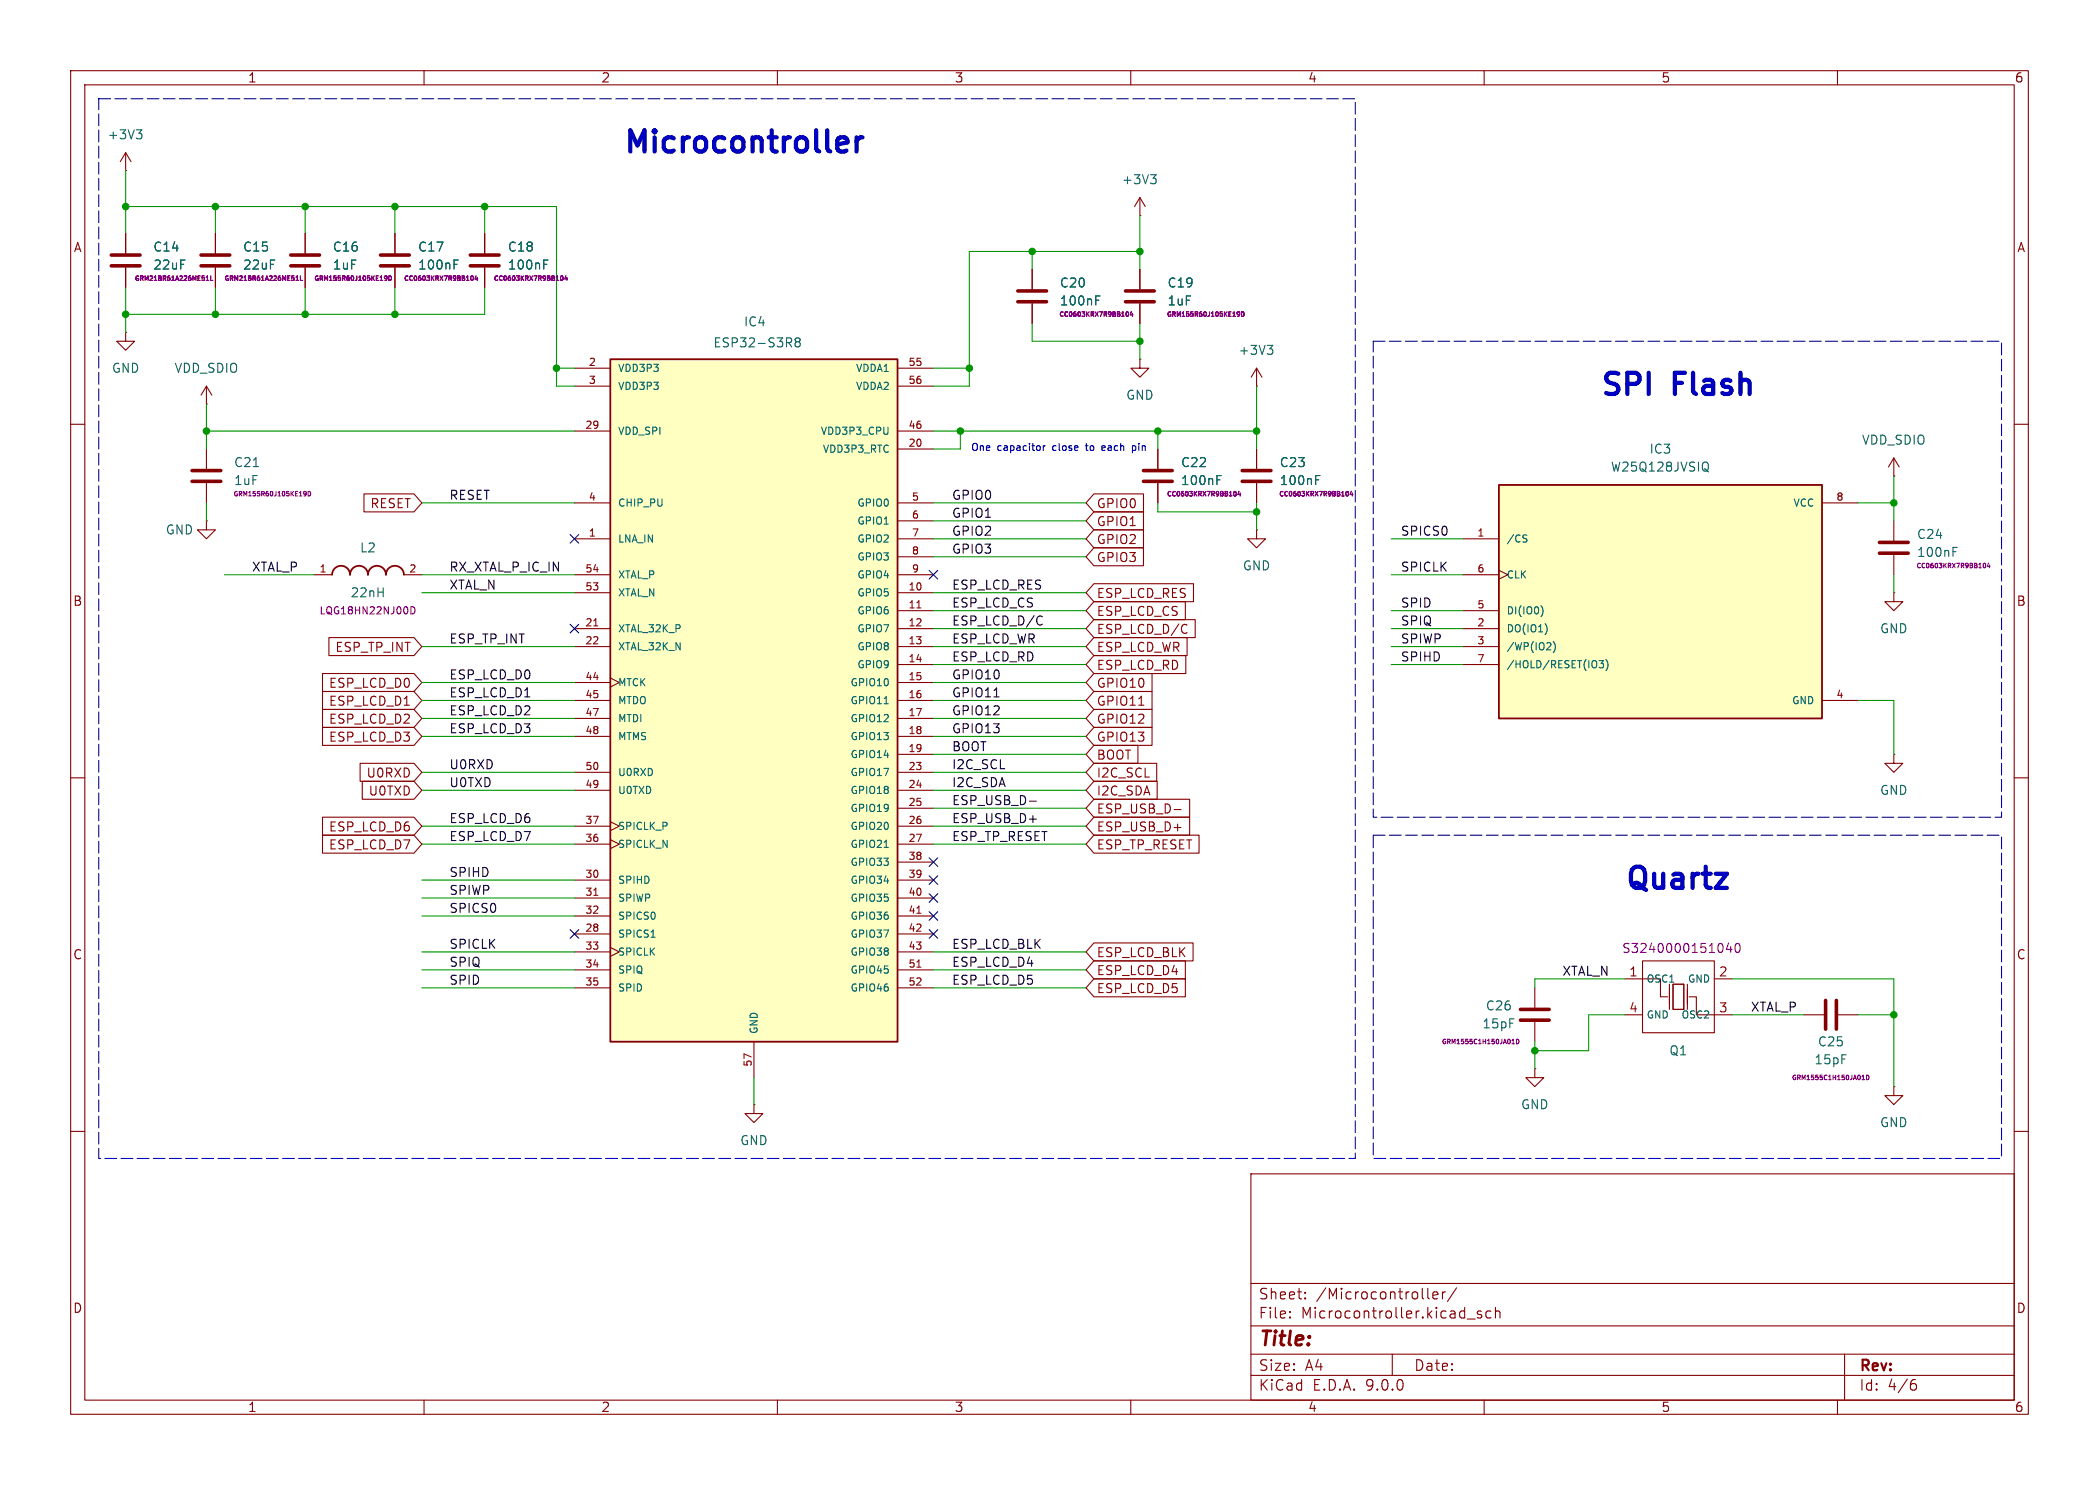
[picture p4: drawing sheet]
<svg xmlns="http://www.w3.org/2000/svg" width="297mm" height="210mm" viewBox="0 0 297 210" stroke-linecap="round" stroke-linejoin="round" font-family="sans-serif">
<g fill="none" stroke="#840000" stroke-width=".15">
<path d="M10 10h277v190h-277zM12 12h273v186h-273zM60 10v2M110 10v2M160 10v2M210 10v2M260 10v2M30.5 33v2.8M30.5 37.8v2.8M43.2 33v2.8M43.2 37.8v2.8M55.9 33v2.8"/>
<path d="M55.9 37.8v2.8M68.6 33v2.8M68.6 37.8v2.8M29.2 57.2h.1M29.2 54.6l-.8 1.3M29.2 54.6l.8 1.3M29.2 54.6v2.6M161.3 50.8v1.3h1.3l-1.3 1.2-1.3-1.2h1.3M161.3 50.8h.1M10 60h2M29.2 73.7v1.2h1.3l-1.3 1.3-1.3-1.3h1.3M29.2 73.7h.1"/>
<path d="M29.2 63.5v2.8M29.2 68.3v2.8M268 67.3h.1M268 64.8v2.5M268 73.7v2.8M268 78.5v2.8M268 64.8l-.8 1.2M268 64.8l.7 1.2M285 60h2M44.4 81.3h2.6M57.1 81.3h2.6M268 83.8v1.3h1.2l-1.2 1.3-1.3-1.3h1.3"/>
<path d="M268 83.8h.1M10 110h2M268 106.7v1.3h1.2l-1.2 1.2-1.3-1.2h1.3M268 106.7h.1M285 110h2M217.2 139.7v2.8M106.7 156.2v1.3h1.2l-1.2 1.3-1.3-1.3h1.3M106.7 156.2h.1M217.2 151.1v1.3h1.2l-1.2 1.3-1.3-1.3h1.3M217.2 151.1h.1M217.2 144.5v2.8M255.3 143.5h2.8"/>
<path d="M260.1 143.5h2.8M268 153.7v1.2h1.2l-1.2 1.3-1.3-1.3h1.3M268 153.7h.1M10 160h2M177 166h108v32h-108zM285 160h2M60 198v2M110 198v2M160 198v2M177 194.5h108M177 191.5h108M177 187.5h108"/>
<path d="M177 181.5h108M182.5 186.3h.1l-.1 .1M182.5 186.3v.1M182.5 185.5v.1M182.5 185.5h.1l-.1 .1M184.7 183.6v.1M184.7 183.6h-.1l.1 .1M184.7 182.8v.1M184.7 182.8h-.1l.1 .1M197 191.5v3M202 182.2v1.3l.2 .2M202.7 183.2l.8-.1-.1-.3-.4-.1-.3 .2 .1 .7 .2 .1 .4-.1"/>
<path d="M204.1 182.7v1M204.5 182.7l-.3 .1-.1 .2M206.1 182.1l-1.3 2M207.6 186.5h1.1M209.6 185.5l-.4-.1-.2 .2 .1 .2 .5 .2 .1 .1-.1 .2-.1 .1-.5-.1M210 198v2M211 185.5l-.5-.1-.3 .3v.4l.2 .2 .1 .1 .5-.1M211.6 185.5a.37 .37 0 0 1 .6 .1v.8M211.6 184.9v1.5M260 198v2M261 191.5v6.5M270.6 195.7h.4l.2 .3-.1 .5-.2 .1h-.3"/>
<path d="M271 195.1l-.4 .1"/>
</g>
<g fill="none" stroke="#840000" stroke-width=".51">
<path d="M28.4 36.1h4.1M28.4 37.6h4.1M41.1 36.1h4.1M41.1 37.6h4.1M53.8 36.1h4.1M53.8 37.6h4.1M66.5 36.1h4.1M66.5 37.6h4.1M27.2 66.5h4M27.2 68.1h4M265.9 78.2h4.1M265.9 76.7h4.1"/>
<path d="M215.1 142.7h4.1M215.1 144.3h4.1M258.3 141.5v4M259.8 141.5v4"/>
</g>
<path d="M64.2 37.4h.5M64.2 36.8h.7M76.9 37.4h.5M76.9 36.8h.7M35.9 66h.7M276.3 78h.5M276.3 77.4h.6" fill="none" stroke="#006464" stroke-width=".15"/>
<g fill="none" stroke="#840084" stroke-width=".15">
<path d="M41.9 39.7h.3M42.5 39v.7h.3M54.5 39.1l.1-.1 .2 .1-.1 .4-.2 .2M54.8 39.3l-.2 .1h-.1M55 39a.32 .32 0 0 1 .4 .3 .32 .32 0 0 1-.4 .4zM66.6 39.1l.2-.1a.31 .31 0 0 1 .2 .3 .31 .31 0 0 1-.3 .3l-.1-.1M67.4 39l-.2 .4h.4M67.5 39.2v.5M79.3 39.1l.2-.1a.31 .31 0 0 1 .2 .3 .31 .31 0 0 1-.3 .3l-.1-.1M80.1 39l-.2 .4h.4M80.2 39.2v.5M43 69.5h.2l.1 .1v.4l-.3 .1"/>
<path d="M43.3 69.8l-.1 .1h-.2M43.6 69.5a.32 .32 0 0 1 .4 .3 .32 .32 0 0 1-.4 .3zM280.6 79.8l.2-.1a.31 .31 0 0 1 .2 .3 .31 .31 0 0 1-.3 .3l-.1-.1M281.4 79.6l-.2 .5h.4M281.5 79.9v.4M58.1 85.8a.51 .51 0 0 1 .6 .5 .51 .51 0 0 1-.6 .5zM213.9 147.6h.4M214.1 147.1v-.1v.6M214.6 147a.32 .32 0 0 1 .3 .3 .32 .32 0 0 1-.3 .3zM263.5 152.7h.3M263.6 152.1v.6M264.1 152.1a.32 .32 0 0 1 .4 .3 .32 .32 0 0 1-.4 .3z"/>
</g>
<path d="M47 81.3a1.27 1.27 0 0 1 1.3-1.3 1.27 1.27 0 0 1 1.2 1.3 1.27 1.27 0 0 1 1.3-1.3 1.27 1.27 0 0 1 1.3 1.3 1.27 1.27 0 0 1 1.2-1.3 1.27 1.27 0 0 1 1.3 1.3 1.27 1.27 0 0 1 1.3-1.3 1.27 1.27 0 0 1 1.2 1.3" fill="none" stroke="#840000" stroke-width=".25"/>
<path d="M212.1 68.6h45.7v33h-45.7z" fill="#ffffc2"/>
<path d="M212.1 68.6h45.7v33h-45.7z" fill="none" stroke="#840000" stroke-width=".25"/>
<g fill="none" stroke="#840000" stroke-width=".15">
<path d="M17.8 24.1h.1M17.8 21.6v2.5M17.8 33v2.8M17.8 37.8v2.8M17.8 21.6l-.8 1.3M17.8 21.6l.7 1.3M146 38.1v2.8M161.3 30.5h.1M161.3 27.9l-.8 1.3M161.3 27.9l.8 1.3M161.3 27.9v2.6M17.8 47v1.3h1.2l-1.2 1.2-1.3-1.2h1.3"/>
<path d="M17.8 47h.1M146 42.9v2.8M177.8 54.6h.1M177.8 52.1l-.8 1.2M177.8 52.1l.8 1.2M177.8 52.1v2.5M177.8 74.9v1.3h1.3l-1.3 1.3-1.3-1.3h1.3M177.8 74.9h.1M177.8 63.5v2.8M177.8 68.3v2.8M207 76.2h5.1M257.8 71.1h5.1"/>
<path d="M207 81.3h5.1M207 86.4h5.1M207 88.9h5.1M207 91.4h5.1M207 94h5.1M212.1 80.6l1.3 .7-1.3 .6M257.8 99.1h5.1M229.9 138.4h5v2.6h1.1M232.4 135.9h10.2v10.2h-10.2zM236.2 139.2v3.5M236.7 139.2h1.6v3.5h-1.6zM238.8 139.2v3.5"/>
<path d="M242.6 138.4h2.5M229.9 143.5h2.5M239 141h1v2.5h5.1"/>
</g>
<g fill="none" stroke="#006464" stroke-width=".15">
<path d="M19.3 18.4h.8l-.4 .4M19.8 18.8l.3 .3v.3l-.3 .2M162.8 24.7h.8l-.4 .5M163.3 25.2l.3 .2v.3l-.3 .3M155.1 42.5h.4M155.1 41.9h.6M179.3 48.8h.8l-.4 .5M179.9 49.3l.2 .3v.3l-.2 .2M186.2 67.9h.4M186.2 67.3h.6M215.7 75.6l.4 .1M215.9 76.2l.2 .2-.2 .3"/>
<path d="M241.4 66.4l.4 .3M241.4 65.3l.1 .1a.81 .81 0 0 1-.1 1.2M218.1 85.7a1.19 1.19 0 0 1 0 1.5M218.8 88.5l.1 .4-.1 .6M218.8 91.9h.6M219.4 91v.3M219.8 90.7a1.17 1.17 0 0 1 0 1.6M226.3 93.4h.6l-.3 .4 .2 .1v.4l-.1 .1-.4-.1M227.2 93.3a1.17 1.17 0 0 1 0 1.5"/>
</g>
<path d="M15.7 36.1h4.1M15.7 37.6h4.1M144 42.7h4.1M144 41.1h4.1M175.8 68.1h4M175.8 66.5h4" fill="none" stroke="#840000" stroke-width=".51"/>
<g fill="none" stroke="#840084" stroke-width=".15">
<path d="M29.2 39.7h.3M29.8 39v.7h.3M159.4 44.2h.1M159.4 44.1h.2M159.4 44.1v.1M159.6 44.1v.1M159.6 44.2a.3 .3 0 0 1 .1 .3 .3 .3 0 0 1-.3 .2v-.1M160.1 44.1l-.2 .4h.4M160.2 44.3v.4M190.5 69.6l.1-.1a.31 .31 0 0 1 .2 .3 .31 .31 0 0 1-.3 .3v-.1M191.2 69.5l-.2 .4h.4M191.3 69.7v.4"/>
<path d="M244.6 133.4l-.3 .9h.8M244.9 133.8v.9M245.6 133.5l.2-.1a.69 .69 0 0 1 .3 1.2l-.2 .1a.69 .69 0 0 1-.3-1.2z"/>
</g>
<path d="M86.4 50.8h40.6v96.5h-40.6z" fill="#ffffc2"/>
<path d="M86.4 50.8h40.6v96.5h-40.6z" fill="none" stroke="#840000" stroke-width=".25"/>
<g fill="none" stroke="#840000" stroke-width=".15">
<path d="M17.8 33v2.8M17.8 37.8v2.8M30.5 33v2.8M30.5 37.8v2.8M43.2 33v2.8M43.2 37.8v2.8M55.9 33v2.8M55.9 37.8v2.8M68.6 33v2.8M68.6 37.8v2.8M146 38.1v2.8M161.3 38.1v2.8"/>
<path d="M81.3 52.1h5.1M81.3 54.6h5.1M127 52.1h5.1M127 54.6h5.1M146 42.9v2.8M161.3 42.9v2.8M51.5 69.8h7.1l1.1 1.3-1.1 1.3h-7.1zM81.3 61h5.1M81.3 71.1h5.1M81.3 76.2h5.1M127 61h5.1M127 71.1h5.1"/>
<path d="M127 76.2h5.1M127 63.5h5.1M127 73.7h5.1M127 78.7h5.1M154.8 72.4h7v2.5h-7l-1.1-1.2zM154.8 69.8h7v2.6h-7l-1.1-1.3zM154.8 74.9h7v2.6h-7l-1.1-1.3zM154.8 77.5h7v2.5h-7l-1.1-1.3zM163.8 63.5v2.8M163.8 68.3v2.8M177.8 63.5v2.8M177.8 68.3v2.8"/>
<path d="M45.6 97.8h13l1.1 1.3-1.1 1.2h-13zM45.6 95.2h13l1.1 1.3-1.1 1.3h-13zM46.5 90.2h12.1l1.1 1.2-1.1 1.3h-12.1zM81.3 81.3h5.1M81.3 83.8h5.1M81.3 88.9h5.1M81.3 91.4h5.1M81.3 96.5h5.1M81.3 99.1h5.1M86.4 95.9l1.2 .6-1.2 .7M127 81.3h5.1M127 83.8h5.1"/>
<path d="M127 88.9h5.1M127 91.4h5.1M127 96.5h5.1M127 99.1h5.1M127 86.4h5.1M127 94h5.1M154.8 97.8h8.2v2.5h-8.2l-1.1-1.2zM154.8 85.1h12.9v2.5h-12.9l-1.1-1.2zM154.8 82.5h14.1v2.6h-14.1l-1.1-1.3zM154.8 87.6h14.3v2.6h-14.3l-1.1-1.3zM154.8 95.2h8.2v2.6h-8.2l-1.1-1.3zM154.8 90.2h13.2v2.5h-13.2l-1.1-1.3z"/>
<path d="M154.8 92.7h13v2.6h-13l-1.1-1.3zM161.1 99.7h.8M167.7 88.3l.3 .1M168 89.4l-.3 .2M45.6 102.9h13l1.1 1.2-1.1 1.3h-13zM45.6 115.6h13l1.1 1.2-1.1 1.3h-13zM45.6 118.1h13l1.1 1.3-1.1 1.3h-13zM45.6 100.3h13l1.1 1.3-1.1 1.3h-13zM51 107.9h7.6l1.1 1.3-1.1 1.3h-7.6zM51.3 110.5h7.3l1.1 1.3-1.1 1.2h-7.3zM81.3 101.6h5.1M81.3 104.1h5.1"/>
<path d="M81.3 109.2h5.1M81.3 111.8h5.1M81.3 116.8h5.1M81.3 119.4h5.1M86.4 116.2l1.2 .6-1.2 .7M86.4 118.7l1.2 .7-1.2 .6M127 101.6h5.1M127 104.1h5.1M127 109.2h5.1M127 111.8h5.1M127 116.8h5.1M127 119.4h5.1"/>
<path d="M127 106.7h5.1M127 114.3h5.1M154.8 102.9h8.2v2.5h-8.2l-1.1-1.3zM154.8 105.4h6.2v2.6h-6.2l-1.1-1.3zM154.8 100.3h8.2v2.6h-8.2l-1.1-1.3zM154.8 113h13.5v2.6h-13.5l-1.1-1.3zM154.8 110.5h8.9v2.5h-8.9l-1.1-1.2zM154.8 115.6h13.5v2.5h-13.5l-1.1-1.3zM154.8 107.9h8.9v2.6h-8.9l-1.1-1.3zM154.8 118.1h14.9v2.6h-14.9l-1.1-1.3zM166.1 114.5h1M166.1 117h1"/>
<path d="M81.3 124.5h5.1M81.3 127h5.1M81.3 129.5h5.1M81.3 132.1h5.1M81.3 134.6h5.1M81.3 137.2h5.1M81.3 139.7h5.1M86.4 134l1.2 .6-1.2 .7M127 124.5h5.1M127 127h5.1M127 129.5h5.1M127 132.1h5.1"/>
<path d="M127 134.6h5.1M127 137.2h5.1M127 139.7h5.1M127 121.9h5.1M154.8 135.9h12.9v2.5h-12.9l-1.1-1.2zM154.8 133.3h14v2.6h-14l-1.1-1.3zM154.8 138.4h12.9v2.6h-12.9l-1.1-1.3zM106.7 147.3v5.1"/>
</g>
<path d="M84 88.5h.6M129.7 86h.6M84 126.6h.6M129.7 129.2h.6M129.7 136.8h.6" fill="none" stroke="#a90000" stroke-width=".15"/>
<g fill="none" stroke="#006464" stroke-width=".15">
<path d="M64.2 37.4h.5M64.2 36.8h.7M76.9 37.4h.5M76.9 36.8h.7M111.6 48.5l.4 .6M111.9 47.8l.1 .2-.1 .4M112.7 48.3l-.2-.2 .2-.3h.3l.2 .2-.2 .3M112.7 48.3l-.2 .3 .1 .3 .1 .2 .4-.1 .1-.2v-.2l-.2-.3M112.7 48.3h.3M155.1 42.5h.4M155.1 41.9h.6M172.2 67.9h.4"/>
<path d="M172.2 67.3h.6M186.2 67.9h.4M186.2 67.3h.6M125.1 99.5h.6M125.1 119.8h.6M92.1 132.5h.6"/>
</g>
<path d="M159.3 41.1h4M159.3 42.7h4M161.8 68.1h4.1M161.8 66.5h4.1" fill="none" stroke="#840000" stroke-width=".51"/>
<g fill="none" stroke="#840084" stroke-width=".15">
<path d="M29.2 39.7h.3M29.8 39v.7h.3M41.9 39.7h.3M42.5 39v.7h.3M54.5 39.1l.1-.1 .2 .1-.1 .4-.2 .2M54.8 39.3l-.2 .1h-.1M55 39a.32 .32 0 0 1 .4 .3 .32 .32 0 0 1-.4 .4zM66.6 39.1l.2-.1a.31 .31 0 0 1 .2 .3 .31 .31 0 0 1-.3 .3l-.1-.1M67.4 39l-.2 .4h.4M67.5 39.2v.5M79.3 39.1l.2-.1a.31 .31 0 0 1 .2 .3 .31 .31 0 0 1-.3 .3l-.1-.1M80.1 39l-.2 .4h.4"/>
<path d="M80.2 39.2v.5M159.4 44.2h.1M159.4 44.1h.2M159.4 44.1v.1M159.6 44.1v.1M159.6 44.2a.3 .3 0 0 1 .1 .3 .3 .3 0 0 1-.3 .2v-.1M160.1 44.1l-.2 .4h.4M160.2 44.3v.4M175.1 44.1h.2l.1 .1v.4l-.3 .1M175.4 44.4l-.1 .1h-.2M175.7 44.1a.32 .32 0 0 1 .3 .3 .32 .32 0 0 1-.3 .3zM174.6 69.6l.1-.1a.31 .31 0 0 1 .2 .3 .31 .31 0 0 1-.2 .3l-.1-.1"/>
<path d="M175.3 69.5l-.1 .4h.4M175.5 69.7v.4M190.5 69.6l.1-.1a.31 .31 0 0 1 .2 .3 .31 .31 0 0 1-.3 .3v-.1M191.2 69.5l-.2 .4h.4M191.3 69.7v.4"/>
</g>
<path d="M140.6 98.5h.8M147.2 87.1l.3 .1M147.5 88.3l-.3 .1M145.7 115.8h.9M145.7 113.3h.9" fill="none" stroke="#0f0f0f" stroke-width=".15"/>
<g fill="none" stroke="#009600" stroke-width=".15">
<path d="M17.8 24.1v8.9M17.8 29.2h60.9v25.4h2.6M30.5 29.2v3.8M43.2 29.2v3.8M55.9 29.2v3.8M68.6 29.2v3.8M146 35.6v2.5M161.3 35.6h-24.1v19h-5.1M161.3 30.5v7.6M17.8 40.6v6.4M29.2 57.2v6.3M30.5 40.6v3.9"/>
<path d="M43.2 40.6v3.9M55.9 40.6v3.9M68.6 40.6v3.9h-50.8M78.7 52.1h2.6M132.1 52.1h5.1M146 45.7v2.6h15.3M161.3 45.7v5.1M177.8 54.6v8.9M29.2 71.1v2.6M29.2 61h52.1M59.7 71.1h21.6M132.1 76.2h21.6"/>
<path d="M132.1 71.1h21.6M132.1 78.7h21.6M132.1 61h45.7M132.1 73.7h21.6M135.9 61v2.5h-3.8M163.8 71.1v1.3h14M163.8 61v2.5M177.8 71.1v3.8M196.8 76.2h10.2M262.9 71.1h5.1M268 67.3v6.4M31.7 81.3h12.7"/>
<path d="M59.7 81.3h21.6M59.7 99.1h21.6M59.7 96.5h21.6M59.7 91.4h21.6M59.7 83.8h21.6M132.1 86.4h21.6M132.1 88.9h21.6M132.1 94h21.6M132.1 99.1h21.6M132.1 96.5h21.6M132.1 91.4h21.6M132.1 83.8h21.6"/>
<path d="M196.8 86.4h10.2M196.8 88.9h10.2M196.8 94h10.2M196.8 81.3h10.2M196.8 91.4h10.2M262.9 99.1h5.1v7.6M268 81.3v2.5M59.7 101.6h21.6M59.7 104.1h21.6M59.7 111.8h21.6M59.7 109.2h21.6M59.7 119.4h21.6"/>
<path d="M59.7 116.8h21.6M132.1 101.6h21.6M132.1 104.1h21.6M132.1 111.8h21.6M132.1 109.2h21.6M132.1 119.4h21.6M132.1 116.8h21.6M132.1 114.3h21.6M132.1 106.7h21.6M59.7 129.5h21.6M59.7 137.2h21.6M59.7 139.7h21.6"/>
<path d="M59.7 124.5h21.6M59.7 127h21.6M59.7 134.6h21.6M132.1 137.2h21.6M132.1 139.7h21.6M132.1 134.6h21.6M229.9 138.4h-12.7v1.3M245.1 138.4h22.9v15.3M106.7 152.4v3.8M217.2 147.3v3.8M229.9 143.5h-5.1v5.1h-7.6M245.1 143.5h10.2"/>
<path d="M262.9 143.5h5.1"/>
</g>
<g fill="none" stroke="#000084" stroke-width=".15">
<path d="M80.7 75.6l1.2 1.2M81.9 75.6l-1.2 1.2M80.7 88.3l1.2 1.2M81.9 88.3l-1.2 1.2M131.5 80.7l1.2 1.2M132.7 80.7l-1.2 1.2M80.7 131.5l1.2 1.2M81.9 131.5l-1.2 1.2M131.5 131.5l1.2 1.2M131.5 121.3l1.2 1.2M131.5 128.9l1.2 1.2M131.5 126.4l1.2 1.2"/>
<path d="M131.5 123.9l1.2 1.2M132.7 131.5l-1.2 1.2M132.7 121.3l-1.2 1.2M132.7 128.9l-1.2 1.2M132.7 126.4l-1.2 1.2M132.7 123.9l-1.2 1.2"/>
</g>
<path d="M147.6 63v.7M147.9 63l-.3 .2M153.6 63h.4M156.2 63h-.1l-.2 .2 .1 .5h.2M156.4 63.3l-.5 .1M160.2 63.1l.3-.1 .2 .2-.1 .5h-.4M160.2 63v1" fill="none" stroke="#0000c2" stroke-width=".15"/>
<path d="M119.5 19.4l.3 .2 .1 .5-1.4 .3M121.2 19.4v2M122.1 19.4a.77 .77 0 0 0-.9 .6M119.8 21.3l-.3 .1M242.8 123.6h1.5l-1.5 2h1.5" fill="none" stroke="#0000c2" stroke-width=".6"/>
<path d="M14 14h177.8v149.8h-177.8zM194.3 48.3h88.9v67.3h-88.9zM194.3 118.1h88.9v45.7h-88.9z" fill="none" stroke="#0000c2" stroke-width=".15" stroke-dasharray="1.7 .6"/>
<g fill="#009600" stroke="#009600" stroke-width=".15">
<circle cx="217.2" cy="148.6" r=".46"/>
<circle cx="268" cy="143.5" r=".46"/>
<circle cx="163.8" cy="61" r=".46"/>
<circle cx="137.2" cy="52.1" r=".46"/>
<circle cx="177.8" cy="61" r=".46"/>
<circle cx="177.8" cy="72.4" r=".46"/>
<circle cx="268" cy="71.1" r=".46"/>
<circle cx="17.8" cy="44.5" r=".46"/>
<circle cx="29.2" cy="61" r=".46"/>
<circle cx="30.5" cy="29.2" r=".46"/>
<circle cx="17.8" cy="29.2" r=".46"/>
<circle cx="30.5" cy="44.5" r=".46"/>
<circle cx="43.2" cy="29.2" r=".46"/>
<circle cx="55.9" cy="29.2" r=".46"/>
<circle cx="43.2" cy="44.5" r=".46"/>
<circle cx="78.7" cy="52.1" r=".46"/>
<circle cx="68.6" cy="29.2" r=".46"/>
<circle cx="135.9" cy="61" r=".46"/>
<circle cx="161.3" cy="35.6" r=".46"/>
<circle cx="146" cy="35.6" r=".46"/>
<circle cx="161.3" cy="48.3" r=".46"/>
<circle cx="55.9" cy="44.5" r=".46"/>
</g>
<g font-size="4.2" fill="#0000c2">
<text x="87.9" y="22.5">Microcontroller</text>
<text x="226.1" y="56.8">SPI</text>
<text x="236.9" y="56.8">Flash</text>
<text x="229.6" y="126.6">Quartz</text>
</g>
<text font-size="2.8" fill="#840000" x="178" y="190.9">Title:</text>
<g font-size="2.1" fill="#840000">
<text x="178" y="184">Sheet:</text>
<text x="186.2" y="184">/Microcontroller/</text>
<text x="178" y="186.7">File:</text>
<text x="184.1" y="186.7">Microcontroller.kicad_sch</text>
<text x="178" y="196.9">KiCad</text>
<text x="178" y="194.1">Size:</text>
<text x="184.7" y="194.1">A4</text>
<text x="185.7" y="196.9">E.D.A.</text>
<text x="193.3" y="196.9">9.0.0</text>
<text x="200" y="194.1">Date:</text>
<text x="263" y="194.3">Rev:</text>
<text x="263" y="196.9">Id:</text>
<text x="267.1" y="196.9">4/6</text>
</g>
<g font-size="1.8" fill="#840000">
<text x="35" y="11.9">1</text>
<text x="85" y="11.9">2</text>
<text x="135" y="11.9">3</text>
<text x="185" y="11.9">4</text>
<text x="235" y="11.9">5</text>
<text x="285" y="11.9">6</text>
<text x="10.3" y="35.9">A</text>
<text x="285.3" y="35.9">A</text>
<text x="52.3" y="72.1">RESET</text>
<text x="155.1" y="74.6">GPIO1</text>
<text x="155.1" y="72.1">GPIO0</text>
<text x="155.1" y="77.2">GPIO2</text>
<text x="155.1" y="79.7">GPIO3</text>
<text x="10.3" y="85.9">B</text>
<text x="155.1" y="87.3">ESP_LCD_CS</text>
<text x="155.1" y="84.8">ESP_LCD_RES</text>
<text x="155.1" y="89.9">ESP_LCD_D/C</text>
<text x="285.3" y="85.9">B</text>
<text x="47.4" y="92.4">ESP_TP_INT</text>
<text x="155.1" y="92.4">ESP_LCD_WR</text>
<text x="155.1" y="94.9">ESP_LCD_RD</text>
<text x="46.4" y="100">ESP_LCD_D1</text>
<text x="46.4" y="97.5">ESP_LCD_D0</text>
<text x="155.1" y="100">GPIO11</text>
<text x="155.1" y="97.5">GPIO10</text>
<text x="46.4" y="105.1">ESP_LCD_D3</text>
<text x="46.4" y="102.6">ESP_LCD_D2</text>
<text x="155.1" y="105.1">GPIO13</text>
<text x="155.1" y="107.6">BOOT</text>
<text x="155.1" y="102.6">GPIO12</text>
<text x="51.8" y="110.2">U0RXD</text>
<text x="52.1" y="112.7">U0TXD</text>
<text x="155.1" y="112.7">I2C_SDA</text>
<text x="155.1" y="110.2">I2C_SCL</text>
<text x="46.4" y="117.8">ESP_LCD_D6</text>
<text x="155.1" y="115.3">ESP_USB_D-</text>
<text x="155.1" y="117.8">ESP_USB_D+</text>
<text x="46.4" y="120.3">ESP_LCD_D7</text>
<text x="155.1" y="120.3">ESP_TP_RESET</text>
<text x="10.3" y="135.9">C</text>
<text x="155.1" y="135.6">ESP_LCD_BLK</text>
<text x="285.3" y="135.9">C</text>
<text x="155.1" y="138.1">ESP_LCD_D4</text>
<text x="155.1" y="140.7">ESP_LCD_D5</text>
<text x="10.3" y="185.9">D</text>
<text x="285.3" y="185.9">D</text>
<text x="35" y="199.9">1</text>
<text x="85" y="199.9">2</text>
<text x="135" y="199.9">3</text>
<text x="185" y="199.9">4</text>
<text x="235" y="199.9">5</text>
<text x="285" y="199.9">6</text>
</g>
<g font-size="1.8" fill="#006464">
<text x="15.1" y="19.9">+3V3</text>
<text x="158.6" y="26.3">+3V3</text>
<text x="21.6" y="35.8">C14</text>
<text x="34.3" y="35.8">C15</text>
<text x="47" y="35.8">C16</text>
<text x="59.1" y="35.8">C17</text>
<text x="71.8" y="35.8">C18</text>
<text x="21.6" y="38.3">22uF</text>
<text x="34.3" y="38.3">22uF</text>
<text x="47" y="38.3">1uF</text>
<text x="59.1" y="38.3">100nF</text>
<text x="71.8" y="38.3">100nF</text>
<text x="149.9" y="40.9">C20</text>
<text x="165.1" y="40.9">C19</text>
<text x="105.2" y="46.4">IC4</text>
<text x="149.9" y="43.4">100nF</text>
<text x="165.1" y="43.4">1uF</text>
<text x="15.7" y="52.9">GND</text>
<text x="24.6" y="52.9">VDD_SDIO</text>
<text x="100.8" y="49.3">ESP32-S3R8</text>
<text x="175.2" y="50.4">+3V3</text>
<text x="159.3" y="56.7">GND</text>
<text x="233.3" y="64.4">IC3</text>
<text x="263.4" y="63.1">VDD_SDIO</text>
<text x="33" y="68.8">1uF</text>
<text x="33" y="66.3">C21</text>
<text x="167" y="68.8">100nF</text>
<text x="167" y="66.3">C22</text>
<text x="181" y="68.8">100nF</text>
<text x="181" y="66.3">C23</text>
<text x="227.8" y="66.9">W25Q128JVSIQ</text>
<text x="23.4" y="75.8">GND</text>
<text x="271.2" y="76.4">C24</text>
<text x="50.8" y="78.3">L2</text>
<text x="175.8" y="80.9">GND</text>
<text x="271.2" y="79">100nF</text>
<text x="49.5" y="84.7">22nH</text>
<text x="265.9" y="89.8">GND</text>
<text x="265.9" y="112.6">GND</text>
<text x="210.1" y="143.1">C26</text>
<text x="209.7" y="145.6">15pF</text>
<text x="236.1" y="149.5">Q1</text>
<text x="257.1" y="148.2">C25</text>
<text x="256.7" y="150.7">15pF</text>
<text x="215.1" y="157.1">GND</text>
<text x="265.9" y="159.6">GND</text>
<text x="104.6" y="162.2">GND</text>
</g>
<g font-size="1.8" fill="#0f0f0f">
<text x="63.5" y="70.8">RESET</text>
<text x="134.6" y="70.8">GPIO0</text>
<text x="134.6" y="75.9">GPIO2</text>
<text x="134.6" y="73.3">GPIO1</text>
<text x="198.1" y="75.9">SPICS0</text>
<text x="35.6" y="80.9">XTAL_P</text>
<text x="63.5" y="80.9">RX_XTAL_P_IC_IN</text>
<text x="63.5" y="83.5">XTAL_N</text>
<text x="134.6" y="78.4">GPIO3</text>
<text x="134.6" y="83.5">ESP_LCD_RES</text>
<text x="198.1" y="80.9">SPICLK</text>
<text x="134.6" y="88.6">ESP_LCD_D/C</text>
<text x="134.6" y="86">ESP_LCD_CS</text>
<text x="198.1" y="86">SPID</text>
<text x="198.1" y="88.6">SPIQ</text>
<text x="63.5" y="91.1">ESP_TP_INT</text>
<text x="134.6" y="93.6">ESP_LCD_RD</text>
<text x="134.6" y="91.1">ESP_LCD_WR</text>
<text x="198.1" y="93.6">SPIHD</text>
<text x="198.1" y="91.1">SPIWP</text>
<text x="63.5" y="101.3">ESP_LCD_D2</text>
<text x="63.5" y="98.7">ESP_LCD_D1</text>
<text x="63.5" y="96.2">ESP_LCD_D0</text>
<text x="134.6" y="101.3">GPIO12</text>
<text x="134.6" y="98.7">GPIO11</text>
<text x="134.6" y="96.2">GPIO10</text>
<text x="63.5" y="103.8">ESP_LCD_D3</text>
<text x="134.6" y="103.8">GPIO13</text>
<text x="134.6" y="106.3">BOOT</text>
<text x="63.5" y="111.4">U0TXD</text>
<text x="63.5" y="108.9">U0RXD</text>
<text x="134.6" y="111.4">I2C_SDA</text>
<text x="134.6" y="108.9">I2C_SCL</text>
<text x="134.6" y="114">ESP_USB_D-</text>
<text x="63.5" y="119">ESP_LCD_D7</text>
<text x="63.5" y="116.5">ESP_LCD_D6</text>
<text x="134.6" y="119">ESP_TP_RESET</text>
<text x="134.6" y="116.5">ESP_USB_D+</text>
<text x="63.5" y="124.1">SPIHD</text>
<text x="63.5" y="126.7">SPIWP</text>
<text x="63.5" y="129.2">SPICS0</text>
<text x="63.5" y="134.3">SPICLK</text>
<text x="63.5" y="136.8">SPIQ</text>
<text x="134.6" y="136.8">ESP_LCD_D4</text>
<text x="134.6" y="134.3">ESP_LCD_BLK</text>
<text x="63.5" y="139.4">SPID</text>
<text x="134.6" y="139.4">ESP_LCD_D5</text>
<text x="221" y="138.1">XTAL_N</text>
<text x="247.6" y="143.2">XTAL_P</text>
</g>
<text font-size="1.8" fill="#840084" x="229.4" y="135">S3240000151040</text>
<g font-size="1.8" fill="#a90000">
<text x="230.4" y="143.3">4</text>
<text x="230.4" y="138.2">1</text>
<text x="243.1" y="143.3">3</text>
<text x="243.1" y="138.2">2</text>
</g>
<g font-size="1.4" fill="#a90000">
<text x="83.2" y="51.8">2</text>
<text x="128.4" y="51.8">55</text>
<text x="83.2" y="54.4">3</text>
<text x="128.4" y="54.4">56</text>
<text x="82.7" y="60.7">29</text>
<text x="128.4" y="60.7">46</text>
<text x="128.4" y="63.2">20</text>
<text x="83.2" y="70.9">4</text>
<text x="128.9" y="70.9">5</text>
<text x="259.7" y="70.9">8</text>
<text x="83.2" y="75.9">1</text>
<text x="128.9" y="73.4">6</text>
<text x="128.9" y="75.9">7</text>
<text x="208.9" y="75.9">1</text>
<text x="45.1" y="81">1</text>
<text x="57.8" y="81">2</text>
<text x="82.7" y="81">54</text>
<text x="82.7" y="83.6">53</text>
<text x="128.4" y="83.6">10</text>
<text x="128.9" y="78.5">8</text>
<text x="128.9" y="81">9</text>
<text x="208.9" y="81">6</text>
<text x="82.7" y="88.6">21</text>
<text x="128.4" y="86.1">11</text>
<text x="128.4" y="88.6">12</text>
<text x="208.9" y="86.1">5</text>
<text x="208.9" y="88.6">2</text>
<text x="82.7" y="91.2">22</text>
<text x="128.4" y="91.2">13</text>
<text x="128.4" y="93.7">14</text>
<text x="208.9" y="91.2">3</text>
<text x="208.9" y="93.7">7</text>
<text x="82.7" y="96.3">44</text>
<text x="82.7" y="98.8">45</text>
<text x="82.7" y="101.3">47</text>
<text x="128.4" y="96.3">15</text>
<text x="128.4" y="98.8">16</text>
<text x="128.4" y="101.3">17</text>
<text x="259.7" y="98.8">4</text>
<text x="82.7" y="103.9">48</text>
<text x="128.4" y="103.9">18</text>
<text x="128.4" y="106.4">19</text>
<text x="82.7" y="109">50</text>
<text x="82.7" y="111.5">49</text>
<text x="128.4" y="109">23</text>
<text x="128.4" y="111.5">24</text>
<text x="82.7" y="116.6">37</text>
<text x="82.7" y="119.1">36</text>
<text x="128.4" y="114">25</text>
<text x="128.4" y="116.6">26</text>
<text x="128.4" y="119.1">27</text>
<text x="82.7" y="124.2">30</text>
<text x="128.4" y="121.7">38</text>
<text x="128.4" y="124.2">39</text>
<text x="82.7" y="126.7">31</text>
<text x="82.7" y="129.3">32</text>
<text x="82.7" y="131.8">28</text>
<text x="128.4" y="126.7">40</text>
<text x="128.4" y="129.3">41</text>
<text x="128.4" y="131.8">42</text>
<text x="82.7" y="134.4">33</text>
<text x="82.7" y="136.9">34</text>
<text x="128.4" y="134.4">43</text>
<text x="128.4" y="136.9">51</text>
<text x="82.7" y="139.4">35</text>
<text x="128.4" y="139.4">52</text>
<text x="106.4" y="151" transform="rotate(-90 106.4 151)">57</text>
</g>
<g font-size="1.4" fill="#006464">
<text x="87.4" y="52.8">VDD3P3</text>
<text x="121" y="52.8">VDDA1</text>
<text x="87.4" y="55.3">VDD3P3</text>
<text x="121" y="55.3">VDDA2</text>
<text x="87.4" y="61.7">VDD_SPI</text>
<text x="116" y="61.7">VDD3P3_CPU</text>
<text x="116.3" y="64.2">VDD3P3_RTC</text>
<text x="87.4" y="71.9">CHIP_PU</text>
<text x="121.2" y="71.9">GPIO0</text>
<text x="253.6" y="71.9">VCC</text>
<text x="87.4" y="76.9">LNA_IN</text>
<text x="121.2" y="74.4">GPIO1</text>
<text x="121.2" y="76.9">GPIO2</text>
<text x="213.1" y="76.9">/CS</text>
<text x="87.4" y="82">XTAL_P</text>
<text x="121.2" y="79.5">GPIO3</text>
<text x="121.2" y="82">GPIO4</text>
<text x="213.1" y="82">CLK</text>
<text x="87.4" y="84.6">XTAL_N</text>
<text x="87.4" y="89.6">XTAL_32K_P</text>
<text x="121.2" y="84.6">GPIO5</text>
<text x="121.2" y="87.1">GPIO6</text>
<text x="121.2" y="89.6">GPIO7</text>
<text x="213.1" y="87.1">DI(IO0)</text>
<text x="213.1" y="89.6">DO(IO1)</text>
<text x="87.4" y="92.2">XTAL_32K_N</text>
<text x="121.2" y="92.2">GPIO8</text>
<text x="121.2" y="94.7">GPIO9</text>
<text x="213.1" y="92.2">/WP(IO2)</text>
<text x="213.1" y="94.7">/HOLD/RESET(IO3)</text>
<text x="87.4" y="97.3">MTCK</text>
<text x="87.4" y="99.8">MTDO</text>
<text x="120.2" y="97.3">GPIO10</text>
<text x="120.2" y="99.8">GPIO11</text>
<text x="253.4" y="99.8">GND</text>
<text x="87.4" y="102.3">MTDI</text>
<text x="87.4" y="104.9">MTMS</text>
<text x="120.2" y="102.3">GPIO12</text>
<text x="120.2" y="104.9">GPIO13</text>
<text x="120.2" y="107.4">GPIO14</text>
<text x="87.4" y="110">U0RXD</text>
<text x="87.4" y="112.5">U0TXD</text>
<text x="120.2" y="110">GPIO17</text>
<text x="120.2" y="112.5">GPIO18</text>
<text x="87.4" y="117.6">SPICLK_P</text>
<text x="120.2" y="115">GPIO19</text>
<text x="120.2" y="117.6">GPIO20</text>
<text x="87.4" y="120.1">SPICLK_N</text>
<text x="87.4" y="125.2">SPIHD</text>
<text x="120.2" y="120.1">GPIO21</text>
<text x="120.2" y="122.7">GPIO33</text>
<text x="120.2" y="125.2">GPIO34</text>
<text x="87.4" y="127.7">SPIWP</text>
<text x="87.4" y="130.3">SPICS0</text>
<text x="120.2" y="127.7">GPIO35</text>
<text x="120.2" y="130.3">GPIO36</text>
<text x="87.4" y="132.8">SPICS1</text>
<text x="87.4" y="135.4">SPICLK</text>
<text x="87.4" y="137.9">SPIQ</text>
<text x="120.2" y="132.8">GPIO37</text>
<text x="120.2" y="135.4">GPIO38</text>
<text x="120.2" y="137.9">GPIO45</text>
<text x="87.4" y="140.4">SPID</text>
<text x="120.2" y="140.4">GPIO46</text>
<text x="232.9" y="139.2">OSC1</text>
<text x="238.7" y="139.2">GND</text>
<text x="107.4" y="146.3" transform="rotate(-90 107.4 146.3)">GND</text>
<text x="232.9" y="144.2">GND</text>
<text x="237.8" y="144.2">OSC2</text>
</g>
<g font-size="1.4" fill="#0000c2">
<text x="137.3" y="64">One</text>
<text x="141.1" y="64">capacitor</text>
<text x="149.2" y="64">close</text>
<text x="154.1" y="64">to</text>
<text x="156.6" y="64">each</text>
<text x="161.2" y="64">pin</text>
</g>
<text font-size="1.4" fill="#840084" x="45.1" y="87.1">LQG18HN22NJ00D</text>
<g font-size=".9" fill="#840084">
<text x="18.9" y="39.9">GRM21BR61A226ME51L</text>
<text x="31.6" y="39.9">GRM21BR61A226ME51L</text>
<text x="44.3" y="39.9">GRM155R60J105KE19D</text>
<text x="57" y="39.9">CC0603KRX7R9BB104</text>
<text x="69.7" y="39.9">CC0603KRX7R9BB104</text>
<text x="149.8" y="45">CC0603KRX7R9BB104</text>
<text x="165" y="45">GRM155R60J105KE19D</text>
<text x="32.9" y="70.4">GRM155R60J105KE19D</text>
<text x="165" y="70.4">CC0603KRX7R9BB104</text>
<text x="180.9" y="70.4">CC0603KRX7R9BB104</text>
<text x="271" y="80.6">CC0603KRX7R9BB104</text>
<text x="203.9" y="147.9">GRM1555C1H150JA01D</text>
<text x="253.4" y="152.9">GRM1555C1H150JA01D</text>
</g>
</svg>
